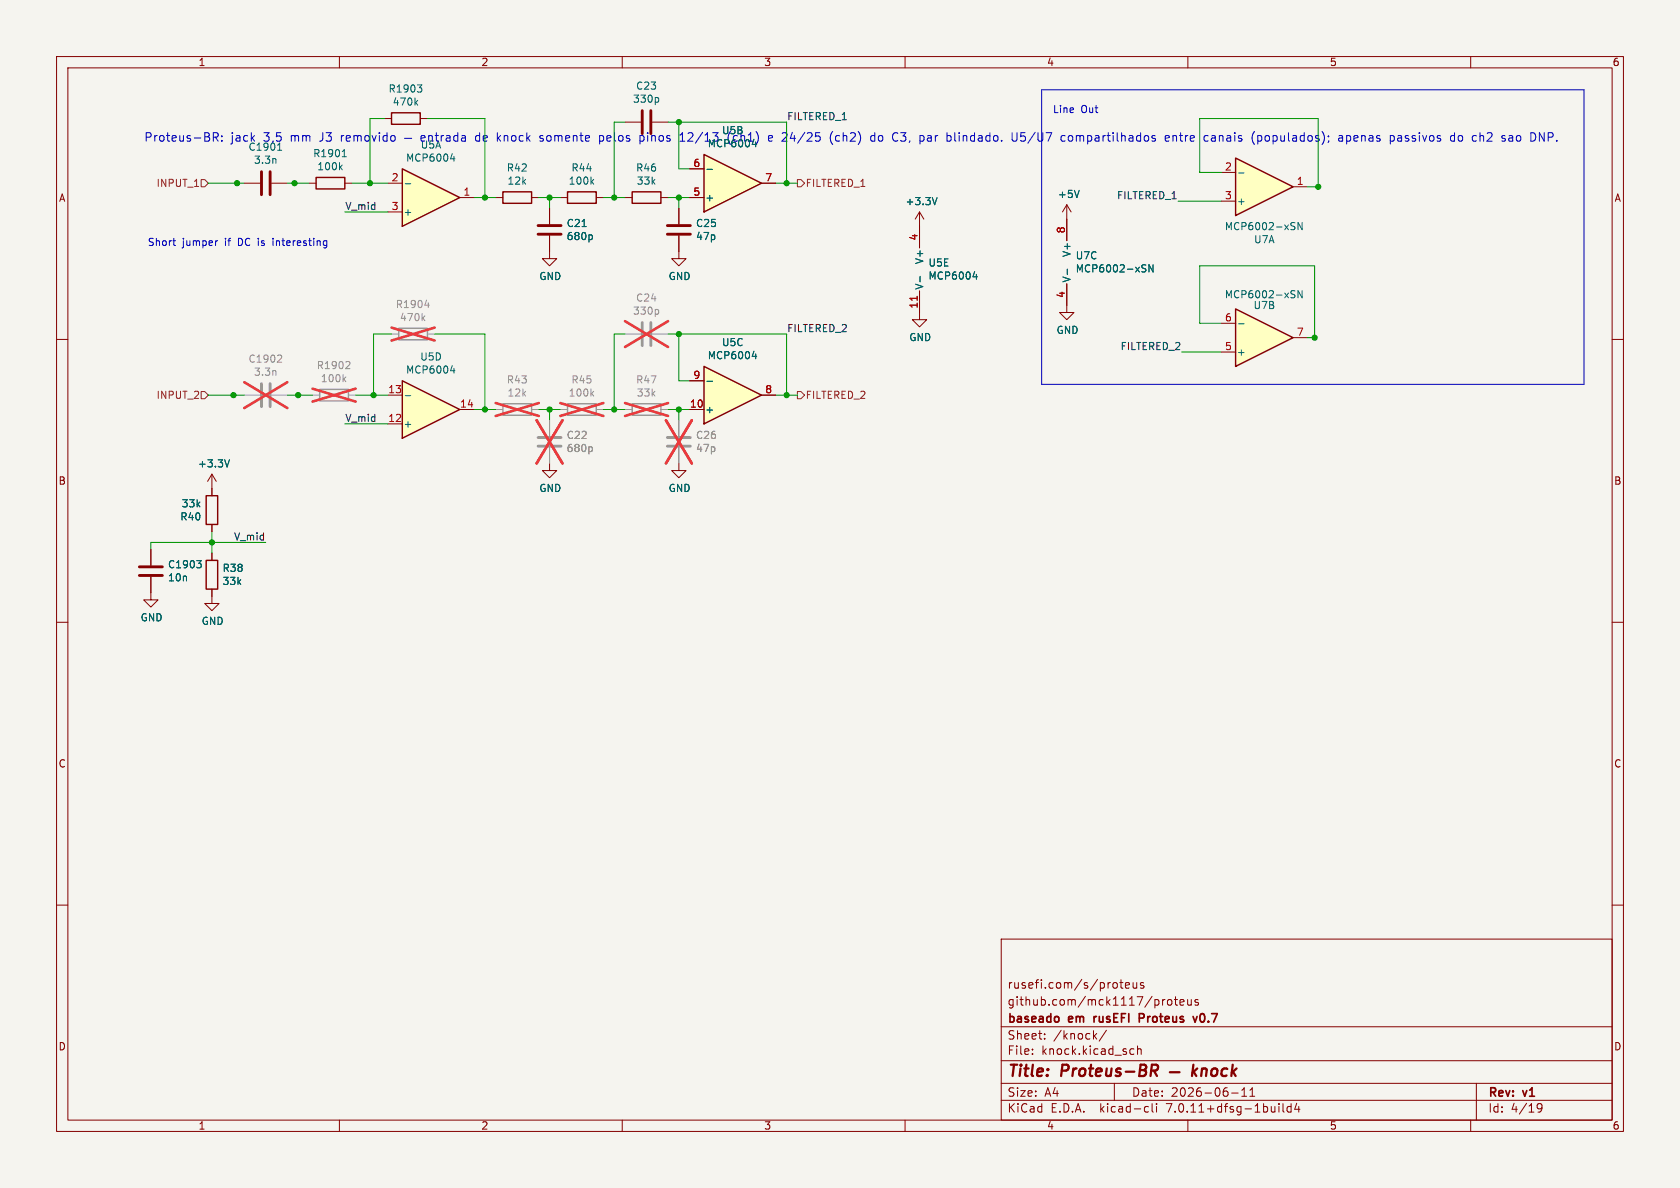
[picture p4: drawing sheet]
<svg xmlns="http://www.w3.org/2000/svg" width="297mm" height="210mm" viewBox="0 0 297 210" stroke-linecap="round" stroke-linejoin="round" font-family="sans-serif">
<path d="M0 0h297v210h-297z" fill="#f5f4ef" stroke="#f5f4ef" stroke-width=".18"/>
<g fill="none" stroke="#840000" stroke-width=".18">
<path d="M10 10h277v190h-277zM12 12h273v186h-273zM60 10v2M110 10v2M160 10v2M210 10v2M260 10v2M43.2 32.4h2.8M48 32.4h2.8M54.6 32.4h1.3M61 32.4h1.2M67.9 21h1.3"/>
<path d="M74.3 21h1.3M87.6 34.9h1.3M94 34.9h1.2M99.1 34.9h1.2M105.4 34.9h1.3M110.5 21.6h2.8M115.3 21.6h2.8M188.6 36.2v6.3M188.6 36.2l-.8 1.3M188.6 36.2l.8 1.3M10 60h2M188.6 50.2v5h1.3l-1.3 1.3-1.3-1.3h1.3"/>
<path d="M285 60h2M10 110h2M285 110h2M10 160h2M285 160h2M177 166h108v32h-108zM197.5 173.8v.8M198 173.7h.5M198.2 173.2v1.3l.3 .2M199 174.2l.7-.1-.1-.3-.4-.1-.2 .2v.7h.6M200.3 173.7l.1 .9 .3 .1 .3-.1M201 173.7v1"/>
<path d="M202.2 173.8l-.4-.1-.2 .2 .1 .2 .5 .2v.3h-.6M205.5 176.7v1M206 176.7l-.3 .1-.2 .2M206.5 176.8l.4-.1 .3 .3v.4l-.3 .3-.4-.1-.1-.2v-.4zM207.6 176.7h.6M207.8 176.2v1.3l.4 .2M208.6 177.2l.7-.1-.1-.3-.4-.1-.2 .2 .1 .7h.5M210 176.7v.9l.4 .1 .2-.1M210.6 176.7v1M211.8 176.8l-.3-.1-.3 .2 .1 .2 .5 .2v.3h-.6M60 198v2M110 198v2"/>
<path d="M160 198v2M177 194.5h108M177 191.5h108M177 187.5h108M177 181.5h108M182.5 186.3v.1M182.5 185.5v.1M184.7 183.6v.1M184.7 182.8v.1M193.5 183.1l.4 .6M193.9 182.7l-.6 .6M195.6 182.1l-1.3 2"/>
<path d="M197 191.5v3M199.9 186.3h.6M199.9 185.5h.6M201.1 185.5l.2-.1 .4 .1v.9M201.1 184.9v1.5M202.6 195.6l.4 .1M203 196.5l-.4 .1M203.7 195.1v1.3l.2 .2M204.5 195.1v.1M204.5 195.6v1M210 198v2M217.7 193.2h1.2"/>
<path d="M219.5 193.8h.9M219.5 192.7l.5-.4v1.5M221 193.8h.8M221 192.7l.4-.4v1.5M226.1 195.1v.1M226.1 195.6v1M226.8 195.1v1.3l.2 .2M228.2 195.7l-.4-.1-.3 .3v.4l.2 .2h.5M228.2 195.1v1.5M229.2 195l-.3 1.1h.9M229.6 195.6v1M260 198v2"/>
<path d="M261 191.5v6.5M271.7 195.4l.3-.3 .5 .1a.99 .99 0 0 1-.3 1.4h-.3M271.7 195.7l.3 .3h.5l.1-.3"/>
</g>
<g fill="none" stroke="#840000" stroke-width=".4">
<path d="M203.6 188.2l1 .1a.58 .58 0 0 1-.3 1h-.8M204 189.3l.5 .9M206.8 189.5h1.7M211 188.2l-.3 2M211 189.4l.5 .8M211.7 188.9l-.9 .7M212.5 189.1a.49 .49 0 0 1 .8 .1l-.1 1M212.5 188.9l-.2 1.3M214.3 189.1a.52 .52 0 0 1 .5-.2 .52 .52 0 0 1 .4 .4v.5a.55 .55 0 0 1-.6 .4 .55 .55 0 0 1-.5-.4zM217 189a.66 .66 0 0 0-1 .3l-.1 .5 .2 .3 .2 .1 .5-.1M217.9 188.2l-.2 2M218 189.4l.4 .8"/>
<path d="M218.6 188.9l-.8 .7"/>
</g>
<path d="M187.1 179.8v.7M193.4 179.7v1M193.5 179.8l-.1 .2M202.1 179.3l-.7-.1v1.5M202.1 179.9l-.7 .1M210.9 179.7l.4 1 .3-1M212.2 179.5v.9" fill="none" stroke="#840000" stroke-width=".3"/>
<path d="M69.2 19.9h5.1v2.1h-5.1zM55.9 31.4h5.1v2h-5.1zM88.9 33.9h5.1v2h-5.1zM100.3 33.9h5.1v2h-5.1z" fill="none" stroke="#840000" stroke-width=".25"/>
<g fill="none" stroke="#006464" stroke-width=".18">
<path d="M73.5 18.1l.3 .5M73.8 15h.8l-.5 .5M73.8 17.7l-.4 .5M74.3 15.5l.3 .2v.3l-.3 .3M116.2 17.2l.2 .3v.3l-.2 .3M48.7 28.1l.1 .8M49.1 26.6h.7M49.4 25.3v1.3M60.1 29.5l.4 .5M60.5 27.7h.7M60.5 29.2l-.5 .5M60.6 26.7l.3-.3v1.3"/>
<path d="M104.6 32.1l.4 .5M105 31.7l-.5 .5M190.8 33.7l-.4 1.2M188.7 47.6v.9M202.1 46.8l.5 .1M202.3 47.5l.3 .2-.3 .4M203.8 46.8v1.3l-.7-1.3v1.3"/>
</g>
<path d="M113.5 19.6v4M115.1 19.6v4M46.2 30.4v4M47.8 30.4v4" fill="none" stroke="#840000" stroke-width=".51"/>
<path d="M218.4 27.9l10.2 5.1-10.2 5.1z" fill="#ffffc2"/>
<path d="M218.4 27.9l10.2 5.1-10.2 5.1zM36.4 87.6h2.1v5.1h-2.1zM36.4 99.1h2.1v5h-2.1z" fill="none" stroke="#840000" stroke-width=".25"/>
<path d="M215.9 30.5h2.5M215.9 35.6h2.5M228.6 33h2.5M26.7 97.2v2.7M37.5 83.8l-.8 1.3M37.5 83.8v3.8M37.5 92.7v1.3M37.5 97.8v1.3M37.5 83.8l.7 1.3M26.7 102v4h1.2l-1.2 1.3-1.3-1.3h1.3M37.5 104.1v1.3" fill="none" stroke="#840000" stroke-width=".18"/>
<path d="M219 30.6h.9M228.4 39.3l.5 .1M230.2 39.3v1.3l-.7-1.3v1.3M228.7 40l.2 .2-.2 .4M34.8 99.1h.8l-.5 .5M35.3 99.6l.3 .2v.3l-.3 .3M40.6 81.3l-.5 1.2" fill="none" stroke="#006464" stroke-width=".18"/>
<path d="M46.2 67.8v4.1M47.8 67.8v4.1" fill="none" stroke="#9c9b98" stroke-width=".51"/>
<path d="M43.2 69.9h2.8M48 69.9h2.8M55.2 69.9h1.3M61.6 69.9h1.3" fill="none" stroke="#9c9b98" stroke-width=".18"/>
<path d="M48.7 65.6l.1 .7M49.6 62.8l.2 .2-.1 .3-.7 .7h.8M60.8 67l.3 .5M61.1 66.6l-.4 .5M61.6 63.9l.3 .2-.1 .3-.7 .8h.8" fill="none" stroke="#939391" stroke-width=".18"/>
<path d="M43.2 67.6l7.6 4.5M50.8 67.6l-7.6 4.5M55.2 68.7l7.7 2.3M62.9 68.7l-7.7 2.3" fill="none" stroke="#eb3a3d" stroke-width=".46"/>
<path d="M56.5 68.8h5.1v2.1h-5.1z" fill="none" stroke="#9c9b98" stroke-width=".25"/>
<path d="M24.6 100.2h4.1M24.6 101.7h4.1" fill="none" stroke="#840000" stroke-width=".51"/>
<path d="M71.1 29.8l10.2 5.1-10.2 5.1z" fill="#ffffc2"/>
<path d="M71.1 29.8l10.2 5.1-10.2 5.1z" fill="none" stroke="#840000" stroke-width=".25"/>
<path d="M68.6 32.4h2.5M68.6 37.5h2.5M81.3 34.9h2.5" fill="none" stroke="#840000" stroke-width=".18"/>
<path d="M71.6 32.5h1M79.6 28.1h.8M80.3 27.6v.9" fill="none" stroke="#006464" stroke-width=".18"/>
<path d="M218.4 54.6l10.2 5.1-10.2 5.1z" fill="#ffffc2"/>
<path d="M218.4 54.6l10.2 5.1-10.2 5.1z" fill="none" stroke="#840000" stroke-width=".25"/>
<path d="M215.9 57.2h2.5M228.6 59.7h2.5M215.9 62.2h2.5" fill="none" stroke="#840000" stroke-width=".18"/>
<path d="M219 57.2h.9M228.4 51.4h.5M228.7 52l.2 .3-.2 .3M230.2 51.4v1.2l-.7-1.2v1.2" fill="none" stroke="#006464" stroke-width=".18"/>
<path d="M111.8 71.4h5v2h-5z" fill="none" stroke="#9c9b98" stroke-width=".25"/>
<path d="M110.5 72.4h1.3M116.8 72.4h1.3" fill="none" stroke="#9c9b98" stroke-width=".18"/>
<path d="M110.5 71.2l7.6 2.3M118.1 71.2l-7.6 2.3" fill="none" stroke="#eb3a3d" stroke-width=".46"/>
<path d="M71.1 67.3l10.2 5.1-10.2 5.1z" fill="#ffffc2"/>
<path d="M71.1 67.3l10.2 5.1-10.2 5.1z" fill="none" stroke="#840000" stroke-width=".25"/>
<path d="M97.2 36.8v2.8M120 36.8v2.8M162.6 37.5l-.8 1.2M162.6 37.5v2.5M162.6 37.5l.7 1.2M97.2 41.7v4h1.2l-1.2 1.3-1.3-1.3h1.3M120 41.7v4h1.3l-1.3 1.3-1.3-1.3h1.3M68.6 74.9h2.5M68.6 69.9h2.5M81.3 72.4h2.5M97.2 81.9v1.3h1.2l-1.2 1.3-1.3-1.3h1.3M120 81.9v1.3h1.3l-1.3 1.3-1.3-1.3h1.3" fill="none" stroke="#840000" stroke-width=".18"/>
<path d="M165.7 34.9l-.5 1.3M102.9 40.1h.7M104.5 41.5l.2 .3v.3l-.2 .3M71.6 69.9h1M79.6 65.5h.8M80.3 65.1v.9" fill="none" stroke="#006464" stroke-width=".18"/>
<path d="M70.5 58h5.1v2.1h-5.1zM88.9 71.4h5.1v2h-5.1zM100.3 71.4h5.1v2h-5.1z" fill="none" stroke="#9c9b98" stroke-width=".25"/>
<path d="M69.2 59.1h1.3M75.6 59.1h1.2M110.5 59.1h2.8M115.3 59.1h2.8M87.6 72.4h1.3M94 72.4h1.2M97.2 74.3v2.8M97.2 79.1v2.8M99.1 72.4h1.2M105.4 72.4h1.3M120 74.3v2.8M120 79.1v2.8" fill="none" stroke="#9c9b98" stroke-width=".18"/>
<path d="M74.7 56.2l.4 .5M75.1 54h.8M75.1 55.8l-.5 .5M75.7 53.5v.9M116.2 54.7l.2 .2v.4l-.2 .2M104.5 79l.2 .2v.4l-.2 .2M104.6 69.5l.4 .5M105 69.2l-.5 .5" fill="none" stroke="#939391" stroke-width=".18"/>
<path d="M69.2 57.9l7.6 2.3M76.8 57.9l-7.6 2.3M110.5 56.8l7.6 4.5M118.1 56.8l-7.6 4.5M87.6 71.2l7.6 2.3M94.9 74.3l4.5 7.6M95.2 71.2l-7.6 2.3M99.1 71.2l7.6 2.3M99.4 74.3l-4.5 7.6M106.7 71.2l-7.6 2.3M117.7 74.3l4.6 7.6M122.3 74.3l-4.6 7.6" fill="none" stroke="#eb3a3d" stroke-width=".46"/>
<path d="M113.5 57v4.1M115.1 57v4.1M95.1 77.3h4.1M95.1 78.9h4.1M118 77.3h4M118 78.9h4" fill="none" stroke="#9c9b98" stroke-width=".51"/>
<path d="M95.1 39.9h4.1M118 39.9h4M95.1 41.4h4.1M118 41.4h4" fill="none" stroke="#840000" stroke-width=".51"/>
<path d="M124.5 27.3l10.1 5.1-10.1 5.1z" fill="#ffffc2"/>
<path d="M111.8 33.9h5v2h-5zM124.5 27.3l10.1 5.1-10.1 5.1z" fill="none" stroke="#840000" stroke-width=".25"/>
<path d="M110.5 34.9h1.3M116.8 34.9h1.3M121.9 34.9h2.6M121.9 29.8h2.6M134.6 32.4h2.6M162.6 51.4v5.1h1.2l-1.2 1.3-1.3-1.3h1.3M162.6 40v3.8M37.5 105.4v1.3h1.2l-1.2 1.3-1.3-1.3h1.3" fill="none" stroke="#840000" stroke-width=".18"/>
<path d="M125 29.9h1M162.7 48.8v1M172 48.9h.8M172.6 48.5v.8" fill="none" stroke="#006464" stroke-width=".18"/>
<path d="M162.1 52.4v.7" fill="none" stroke="#a90000" stroke-width=".18"/>
<path d="M124.5 64.8l10.1 5.1-10.1 5z" fill="#ffffc2"/>
<path d="M124.5 64.8l10.1 5.1-10.1 5z" fill="none" stroke="#840000" stroke-width=".25"/>
<g fill="none" stroke="#840000" stroke-width=".18">
<path d="M97.2 36.8v2.8M120 36.8v2.8M121.9 34.9h2.6M121.9 29.8h2.6M134.6 32.4h2.6M188.6 38.7v3.8M97.2 41.7v2.8M120 41.7v2.8M162.6 40v3.8M162.6 51.4v3.8M188.6 50.2v3.8M121.9 72.4h2.6"/>
<path d="M121.9 67.3h2.6M134.6 69.9h2.6M26.7 97.2v2.7M37.5 86.4v1.2M37.5 92.7v1.3M37.5 97.8v1.3M26.7 102v2.8M37.5 104.1v1.3"/>
</g>
<g fill="none" stroke="#006464" stroke-width=".18">
<path d="M125 29.9h1M165.7 34.9l-.5 1.3M190.8 33.7l-.4 1.2M102.9 40.1h.7M104.5 41.5l.2 .3v.3l-.2 .3M162.7 48.8v1M172 48.9h.8M172.6 48.5v.8M188.7 47.6v.9M202.1 46.8l.5 .1M202.3 47.5l.3 .2-.3 .4M203.8 46.8v1.3l-.7-1.3v1.3"/>
<path d="M125 67.4h1M133 63h.8M133.6 62.6v.8M34.8 99.1h.8l-.5 .5M35.3 99.6l.3 .2v.3l-.3 .3M40.6 81.3l-.5 1.2"/>
</g>
<path d="M35.6 31.8h.6l.6 .6-.6 .6h-.6zM141 31.8h.6l.6 .6-.6 .6h-.6zM35.6 69.2h.6l.6 .7-.6 .6h-.6zM141 69.2h.6l.6 .7-.6 .6h-.6z" fill="none" stroke="#725600" stroke-width=".18"/>
<g fill="none" stroke="#0000c2" stroke-width=".18">
<path d="M184.1 15.9h95.9v52h-95.9zM37.7 24.2h.7l.2-.2-.1-.4-.2-.1h-.6v1.5M38.1 24.2l.5 .8M39.2 24.8v.2M39.2 24v.2M71.5 24.5h1.3M74.4 24.5l.7-.2v-.3h-.6l-.1 .7M75.8 24.1l.2-.1h.4v1M75.8 24v1M76.9 24h.6M77.1 23.5v1.2M78 24v1"/>
<path d="M78.4 24h-.3l-.1 .2M78.9 24h.6l.1 1M79.6 24.3l-.5 .1a.29 .29 0 0 0-.3 .3 .29 .29 0 0 0 .3 .3l.5-.1M80.9 24h-.4l-.3 .2v.5l.2 .2h.5M80.9 23.5v1.5M81.6 24h.6l.1 1M82.3 24.3l-.5 .1a.29 .29 0 0 0-.2 .3 .29 .29 0 0 0 .2 .3l.5-.1M84.4 24l-.3 .2v.5l.3 .3M87.9 23.5v1.5M88.1 24.4l.4 .6M88.5 24l-.6 .5M95.4 24.9h.6"/>
<path d="M96 24h-.4l-.2 .2 .1 .2 .5 .1M106 24h.4l.3 .2M106 24v1.5M106.7 24.7l-.3 .3-.4-.1M113.1 24h.5l.3 .2v.5l-.2 .2h-.6M113.1 24v1.5M120.2 25h.9M120.2 23.9l.4-.4v1.5M129.6 24.2v.5M135.9 24.5l.7-.2-.1-.3h-.4l-.2 .2v.7h.6M140.1 23.4l-.4 1.1h.9M147.2 23.2a1.72 1.72 0 0 0 0 2.3"/>
<path d="M148.4 24h-.4l-.3 .2v.5l.2 .2h.5M154.2 24h.4M154.6 24.9l-.4 .1M154.6 23.5v1.5M155.8 24h-.4l-.1 .2 .1 .6 .4 .2M159.2 23.5h.9l-.5 .5h.3M159.3 24.9l.6 .1M164.1 24h.3l.2 .2v.8M164.6 24.9l-.5 .1M164.6 24.3l-.5 .1M169.6 23.5v.1M169.6 24v1"/>
<path d="M179.8 23.5v1.2l-.2 .2-.4 .1M181.2 23.5h-.7l-.1 .7 .2-.2 .5 .1 .2 .2-.1 .5-.2 .2-.6-.2M188.9 24.1l.2-.1 .5 .1v.6l-.1 .2-.4 .1-.2-.2zM206 24.5l.7-.2-.1-.3h-.4l-.2 .2 .1 .7h.5M207.4 24.1l.2-.1h.3l.1 1M207.4 24v1M208.5 24h.6M208.7 23.5l.1 1.4M214.8 24l.1 1M214.9 24.9l-.2 .1M214.9 24.3l-.2 .1M215.6 24v1"/>
<path d="M215.8 24l-.2 .1M224.4 24.2l-.3-.2h-.3l-.2 .2v.5l.2 .2 .3 .1 .3-.3M237.1 24l.3 .2v.8M237.4 24.9l-.5 .1M237.4 24.3l-.5 .1M238.1 24h.4l.3 .2v.5l-.2 .2h-.5M238.1 24v1.5M239.9 24h-.3l-.2 .2v.7l.5 .1M240.1 24.3l-.7 .2M249 24h-.4l-.2 .2 .1 .2 .5 .1v.4h-.6M258.5 24.1v.7M263.5 23.5l.3 .2-.1 .4-.8 .9h.9"/>
<path d="M268.6 24l.3 .2v.5l-.3 .3M273.7 23.5h.6l.3 .2-.2 .5h-.7M30.5 42.6h.5M30.8 43.3l.2 .1M38.5 42.6h-.3M48.3 42.1v.2M48.3 42.6v.8M57.4 42.6h.4M57.8 43.3l-.4 .1M57.8 42.6v1l-.3 .2"/>
</g>
<g fill="none" stroke="#009600" stroke-width=".18">
<path d="M36.8 32.4h6.4M50.8 32.4h3.8M61 37.5h7.6M62.2 32.4h6.4M67.9 21h-2.5v11.4M75.6 21h10.1v13.9M83.8 34.9h3.8M95.2 34.9h3.9M97.2 34.9v1.9M106.7 34.9h3.8M110.5 21.6h-1.9v13.3M118.1 21.6h21v10.8"/>
<path d="M118.1 34.9h3.8M120 21.6v8.2h1.9M120 34.9v1.9M137.2 32.4h3.8M208.3 35.6h7.6M215.9 30.5h-3.8v-9.5h20.9v12h-1.9M69.2 59.1h-3.2v10.8M76.8 59.1h8.9v13.3M110.5 59.1h-1.9v13.3M118.1 59.1h21v10.8M120 59.1v8.2h1.9M215.9 57.2h-3.8v-10.2h20.3v12.7h-1.3"/>
<path d="M36.8 69.9h6.4M50.8 69.9h4.4M61 74.9h7.6M62.9 69.9h5.7M83.8 72.4h3.8M95.2 72.4h3.9M97.2 72.4v1.9M106.7 72.4h3.8M118.1 72.4h3.8M120 72.4v1.9M137.2 69.9h3.8M208.9 62.2h7"/>
<path d="M37.5 94v3.8M47 95.9h-20.3v1.3"/>
</g>
<path d="M162.1 52.4v.7" fill="none" stroke="#a90000" stroke-width=".18"/>
<path d="M97.2 74.3v2.8M97.2 79.1v2.8M120 74.3v2.8M120 79.1v2.8" fill="none" stroke="#9c9b98" stroke-width=".18"/>
<path d="M94.9 74.3l4.5 7.6M99.4 74.3l-4.5 7.6M117.7 74.3l4.6 7.6M122.3 74.3l-4.6 7.6" fill="none" stroke="#eb3a3d" stroke-width=".46"/>
<path d="M104.5 79l.2 .2v.4l-.2 .2" fill="none" stroke="#939391" stroke-width=".18"/>
<g fill="#009600" stroke="#009600" stroke-width=".18">
<circle cx="108.6" cy="34.9" r=".46"/>
<circle cx="120" cy="21.6" r=".46"/>
<circle cx="120" cy="34.9" r=".46"/>
<circle cx="139.1" cy="69.9" r=".46"/>
<circle cx="120" cy="72.4" r=".46"/>
<circle cx="139.1" cy="32.4" r=".46"/>
<circle cx="52.1" cy="32.4" r=".46"/>
<circle cx="66" cy="69.9" r=".46"/>
<circle cx="37.5" cy="95.9" r=".46"/>
<circle cx="52.7" cy="69.9" r=".46"/>
<circle cx="41.9" cy="32.4" r=".46"/>
<circle cx="41.3" cy="69.9" r=".46"/>
<circle cx="97.2" cy="34.9" r=".46"/>
<circle cx="85.7" cy="34.9" r=".46"/>
<circle cx="65.4" cy="32.4" r=".46"/>
<circle cx="232.4" cy="59.7" r=".46"/>
<circle cx="233" cy="33" r=".46"/>
<circle cx="108.6" cy="72.4" r=".46"/>
<circle cx="85.7" cy="72.4" r=".46"/>
<circle cx="120" cy="59.1" r=".46"/>
<circle cx="97.2" cy="72.4" r=".46"/>
</g>
<g font-size="2.8" fill="#840000">
<text x="178" y="190.9">Title:</text>
<text x="187.7" y="190.9">Proteus-BR</text>
</g>
<g font-size="2.1" fill="#0000c2">
<text x="25.4" y="25.2">Proteus-BR:</text>
<text x="40.8" y="25.2">jack</text>
<text x="46.6" y="25.2">3,5</text>
<text x="51.5" y="25.2">mm</text>
<text x="56.8" y="25.2">J3</text>
<text x="60.7" y="25.2">removido</text>
<text x="84.9" y="25.2">de</text>
<text x="88.9" y="25.2">knock</text>
<text x="96.6" y="25.2">somente</text>
<text x="107.3" y="25.2">pelos</text>
<text x="114.6" y="25.2">pinos</text>
<text x="137.8" y="25.2">e</text>
<text x="140.4" y="25.2">24/25</text>
<text x="149" y="25.2">(ch2)</text>
<text x="156.4" y="25.2">do</text>
<text x="160.4" y="25.2">C3,</text>
<text x="165.3" y="25.2">par</text>
<text x="170.3" y="25.2">blindado.</text>
<text x="181.9" y="25.2">U5/U7</text>
<text x="190.8" y="25.2">compartilhados</text>
<text x="209.4" y="25.2">entre</text>
<text x="216.4" y="25.2">canais</text>
<text x="225" y="25.2">(populados);</text>
<text x="240.5" y="25.2">apenas</text>
<text x="249.7" y="25.2">passivos</text>
<text x="260.6" y="25.2">do</text>
<text x="264.6" y="25.2">ch2</text>
<text x="270" y="25.2">sao</text>
<text x="275.2" y="25.2">DNP.</text>
</g>
<g font-size="2.1" fill="#006464">
<text x="121.9" y="25.2">12/13</text>
<text x="130.5" y="25.2">(ch1)</text>
</g>
<g font-size="2.1" fill="#840000">
<text x="178" y="178">github.com/mck1117/proteus</text>
<text x="178" y="175">rusefi.com/s/proteus</text>
<text x="178" y="184">Sheet:</text>
<text x="178" y="181.2">baseado</text>
<text x="186.2" y="184">/knock/</text>
<text x="189" y="181.2">em</text>
<text x="194.1" y="181.2">rusEFI</text>
<text x="202.7" y="181.2">Proteus</text>
<text x="212.9" y="181.2">v0.7</text>
<text x="178" y="186.7">File:</text>
<text x="184.1" y="186.7">knock.kicad_sch</text>
<text x="178" y="196.9">KiCad</text>
<text x="178" y="194.1">Size:</text>
<text x="184.7" y="194.1">A4</text>
<text x="185.7" y="196.9">E.D.A.</text>
<text x="194.6" y="196.9">kicad-cli</text>
<text x="200" y="194.1">Date:</text>
<text x="206.5" y="196.9">7.0.11+dfsg-1build4</text>
<text x="207" y="194.1">2026-06-11</text>
<text x="263" y="194.3">Rev:</text>
<text x="263" y="196.9">Id:</text>
<text x="267.1" y="196.9">4/19</text>
<text x="269.4" y="194.3">v1</text>
</g>
<g font-size="1.8" fill="#840000">
<text x="35" y="11.9">1</text>
<text x="85" y="11.9">2</text>
<text x="135" y="11.9">3</text>
<text x="185" y="11.9">4</text>
<text x="235" y="11.9">5</text>
<text x="285" y="11.9">6</text>
<text x="10.3" y="35.9">A</text>
<text x="285.3" y="35.9">A</text>
<text x="10.3" y="85.9">B</text>
<text x="285.3" y="85.9">B</text>
<text x="10.3" y="135.9">C</text>
<text x="285.3" y="135.9">C</text>
<text x="10.3" y="185.9">D</text>
<text x="285.3" y="185.9">D</text>
<text x="35" y="199.9">1</text>
<text x="85" y="199.9">2</text>
<text x="135" y="199.9">3</text>
<text x="185" y="199.9">4</text>
<text x="235" y="199.9">5</text>
<text x="285" y="199.9">6</text>
</g>
<g font-size="1.8" fill="#006464">
<text x="68.6" y="16.6">R1903</text>
<text x="112.4" y="16.1">C23</text>
<text x="69.3" y="18.9">470k</text>
<text x="111.8" y="18.4">330p</text>
<text x="127.5" y="23.9">U5B</text>
<text x="44.8" y="29.2">3.3n</text>
<text x="55.3" y="28">R1901</text>
<text x="71.7" y="28.8">MCP6004</text>
<text x="125" y="26.2">MCP6004</text>
<text x="56" y="30.3">100k</text>
<text x="89.5" y="30.5">R42</text>
<text x="89.6" y="32.8">12k</text>
<text x="100.4" y="32.8">100k</text>
<text x="100.9" y="30.5">R44</text>
<text x="112.4" y="30.5">R46</text>
<text x="112.5" y="32.8">33k</text>
<text x="124.6" y="35.8">+</text>
<text x="186.9" y="35.2">+5V</text>
<text x="71.2" y="38.3">+</text>
<text x="100.1" y="40.3">C21</text>
<text x="122.9" y="40.3">C25</text>
<text x="160" y="36.5">+3.3V</text>
<text x="216.4" y="40.9">MCP6002-xSN</text>
<text x="218.6" y="36.4">+</text>
<text x="100.1" y="42.6">680p</text>
<text x="122.9" y="42.6">47p</text>
<text x="163.4" y="46.8" transform="rotate(-90 163.4 46.8)">V+</text>
<text x="164" y="47.3">U5E</text>
<text x="189.5" y="45.5" transform="rotate(-90 189.5 45.5)">V+</text>
<text x="190.1" y="46.1">U7C</text>
<text x="221.6" y="43.2">U7A</text>
<text x="95.2" y="49.7">GND</text>
<text x="118.1" y="49.7">GND</text>
<text x="163.4" y="51.3" transform="rotate(-90 163.4 51.3)">V-</text>
<text x="164" y="49.6">MCP6004</text>
<text x="189.5" y="50" transform="rotate(-90 189.5 50)">V-</text>
<text x="190.1" y="48.4">MCP6002-xSN</text>
<text x="216.4" y="52.9">MCP6002-xSN</text>
<text x="186.7" y="59.2">GND</text>
<text x="221.5" y="54.8">U7B</text>
<text x="74.2" y="63.9">U5D</text>
<text x="125" y="63.7">MCP6004</text>
<text x="127.5" y="61.4">U5C</text>
<text x="160.7" y="60.5">GND</text>
<text x="218.6" y="63.1">+</text>
<text x="71.7" y="66.2">MCP6004</text>
<text x="71.2" y="75.8">+</text>
<text x="124.6" y="73.3">+</text>
<text x="34.9" y="82.8">+3.3V</text>
<text x="32" y="89.9">33k</text>
<text x="95.2" y="87.2">GND</text>
<text x="118.1" y="87.2">GND</text>
<text x="31.8" y="92.2">R40</text>
<text x="29.6" y="100.7">C1903</text>
<text x="39.3" y="101.3">R38</text>
<text x="29.6" y="103">10n</text>
<text x="39.3" y="103.6">33k</text>
<text x="24.8" y="110">GND</text>
<text x="35.6" y="110.7">GND</text>
</g>
<g font-size="1.8" fill="#0f0f0f">
<text x="139.1" y="21.3">FILTERED_1</text>
<text x="197.4" y="35.3">FILTERED_1</text>
<text x="61" y="37.2">V_mid</text>
<text x="139.1" y="58.8">FILTERED_2</text>
<text x="198" y="62">FILTERED_2</text>
<text x="61" y="74.7">V_mid</text>
<text x="41.3" y="95.6">V_mid</text>
</g>
<g font-size="1.8" fill="#0000c2">
<text x="186.1" y="20.1">Line</text>
<text x="191.1" y="20.1">Out</text>
<text x="43.8" y="26.8">C1901</text>
<text x="74.3" y="26.5">U5A</text>
<text x="26" y="43.6">Short</text>
<text x="32.2" y="43.6">jumper</text>
<text x="39.9" y="43.6">if</text>
<text x="42.4" y="43.6">DC is</text>
<text x="48.9" y="43.6">interesting</text>
</g>
<g font-size="1.8" fill="#a90000">
<text x="122.5" y="29.6">6</text>
<text x="69.1" y="32.1">2</text>
<text x="81.8" y="34.7">1</text>
<text x="122.5" y="34.7">5</text>
<text x="135.2" y="32.1">7</text>
<text x="216.5" y="30.2">2</text>
<text x="216.5" y="35.3">3</text>
<text x="229.2" y="32.8">1</text>
<text x="69.1" y="37.2">3</text>
<text x="188.3" y="41.3" transform="rotate(-90 188.3 41.3)">8</text>
<text x="162.3" y="42.6" transform="rotate(-90 162.3 42.6)">4</text>
<text x="188.3" y="52.8" transform="rotate(-90 188.3 52.8)">4</text>
<text x="162.3" y="54.7" transform="rotate(-90 162.3 54.7)">11</text>
<text x="216.5" y="56.9">6</text>
<text x="229.2" y="59.4">7</text>
<text x="216.5" y="62">5</text>
<text x="68.5" y="69.6">13</text>
<text x="122.5" y="67.1">9</text>
<text x="135.2" y="69.6">8</text>
<text x="68.5" y="74.7">12</text>
<text x="81.2" y="72.1">14</text>
<text x="121.9" y="72.1">10</text>
</g>
<g font-size="1.8" fill="#725600">
<text x="27.6" y="33.2">INPUT_1</text>
<text x="142.3" y="33.2">FILTERED_1</text>
<text x="27.6" y="70.7">INPUT_2</text>
<text x="142.3" y="70.7">FILTERED_2</text>
</g>
<g font-size="1.8" fill="#939391">
<text x="112.4" y="53.5">C24</text>
<text x="69.9" y="54.7">R1904</text>
<text x="70.6" y="57">470k</text>
<text x="111.8" y="55.8">330p</text>
<text x="43.8" y="64.3">C1902</text>
<text x="55.9" y="65.5">R1902</text>
<text x="44.8" y="66.6">3.3n</text>
<text x="56.6" y="67.8">100k</text>
<text x="89.5" y="68">R43</text>
<text x="89.6" y="70.3">12k</text>
<text x="100.4" y="70.3">100k</text>
<text x="100.9" y="68">R45</text>
<text x="112.4" y="68">R47</text>
<text x="112.5" y="70.3">33k</text>
<text x="100.1" y="77.8">C22</text>
<text x="122.9" y="77.8">C26</text>
<text x="100.1" y="80.1">680p</text>
<text x="122.9" y="80.1">47p</text>
</g>
</svg>
